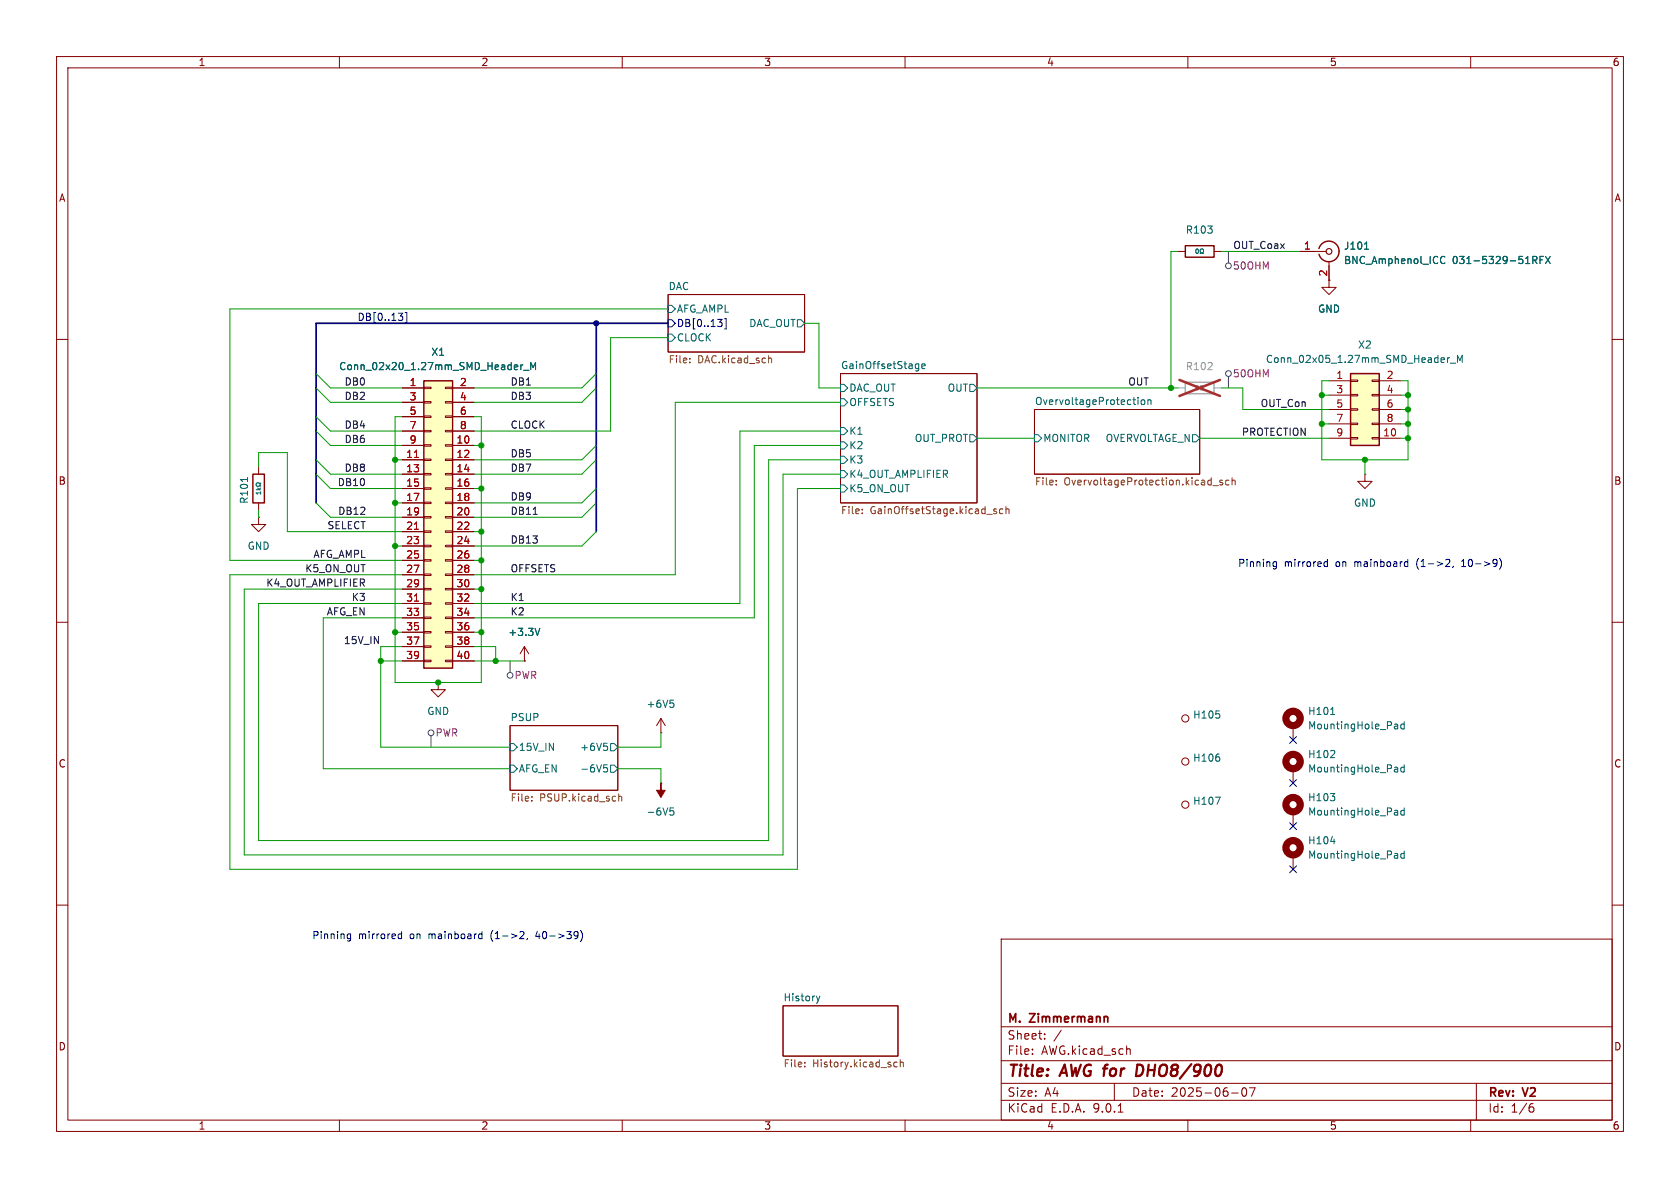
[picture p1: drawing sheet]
<svg xmlns="http://www.w3.org/2000/svg" width="297mm" height="210mm" viewBox="0 0 297 210" stroke-linecap="round" stroke-linejoin="round" font-family="sans-serif">
<g fill="none" stroke="#840000" stroke-width=".18">
<path d="M10 10h277v190h-277zM12 12h273v186h-273zM60 10v2M110 10v2M160 10v2M210 10v2M260 10v2M118.1 52.1h24.1v10.1h-24.1zM10 60h2M148.6 66h24.1v22.9h-24.1zM182.9 72.4h29.2v11.4h-29.2zM285 60h2"/>
<path d="M45.7 82.6v1.2M45.7 88.9v1.3M10 110h2M92.7 116.8h.1M92.7 114.3l-.8 1.3M92.7 114.3l.8 1.3M92.7 114.3v2.5M285 110h2M90.2 128.3h19v11.4h-19zM228.6 143.5v2.6M228.6 151.1v2.6M10 160h2"/>
<path d="M138.4 177.8h20.3v8.9h-20.3zM177 166h108v32h-108zM285 160h2M60 198v2M110 198v2M160 198v2M177 194.5h108M177 191.5h108M177 187.5h108M177 181.5h108M182.5 186.3v.1M182.5 185.5v.1"/>
<path d="M184.7 183.6v.1M184.7 182.8v.1M187.6 182.1l-1.3 2M197 191.5v3M197.7 196.6h.8M199.4 185.4h.2l.2 .2v.8M210 198v2M217.7 193.2h1.2M219.7 192.4l.2-.1a.81 .81 0 0 1 .6 .6 .81 .81 0 0 1-.3 .8l-.2 .1a.81 .81 0 0 1-.3-1.4zM220.9 192.3h1l-.7 1.5M260 198v2M261 191.5v6.5"/>
<path d="M270.6 195.7h.4l.2 .3-.1 .5-.5 .1M271 195.1l-.4 .1"/>
</g>
<path d="M201.8 188.3l-.7-.1-.3 2h.5l.5-.3" fill="none" stroke="#840000" stroke-width=".4"/>
<g fill="none" stroke="#006464" stroke-width=".18">
<path d="M118.1 59.1h.6l.7 .6-.7 .6h-.6zM118.1 54h.6l.7 .6-.7 .6h-.6zM141 56.5h.6l.6 .7-.6 .6h-.6zM148.6 78.1h.6l.7 .6-.7 .7h-.6zM148.6 67.9h.6l.7 .7-.7 .6h-.6zM148.6 75.6h.6l.7 .6-.7 .6h-.6zM148.6 70.5h.6l.7 .6-.7 .7h-.6zM162.1 64.3l.3 .1M162.4 64.3v1l-.2 .3M162.4 65.1l-.3 .1M163 64.7l.6-.1-.1-.2-.4-.1-.1 .2v.6h.5M171.4 67.9h.7l.6 .7-.6 .6h-.7z"/>
<path d="M171.4 76.8h.7l.6 .7-.6 .6h-.7zM182.9 76.8h.6l.6 .7-.6 .6h-.6zM201.2 70.2v.2M201.2 70.7v.8M201.8 70.8l.2-.1 .3 .1 .1 .5-.1 .2h-.3l-.2-.1zM202.9 70.8l.2-.1h.3l.1 .8M202.9 70.7v.8M210.8 76.8h.7l.6 .7-.6 .6h-.7zM43.8 84.4v.7M45.3 86.6h.8M45.5 86.3l.4 .3M46.1 85.4v.1h-.2a.34 .34 0 0 0-.4-.1 .34 .34 0 0 0-.2 .4l.4 .2 .4-.2v.2"/>
<path d="M46.1 86.9v.5M46.1 87.1h-.8l.2 .3M46.1 86.3l-.3 .2M148.6 80.6h.6l.7 .7-.7 .6h-.6zM148.6 85.7h.6l.7 .7-.7 .6h-.6zM148.6 83.2h.6l.7 .6-.7 .7h-.6zM95.4 111.1l-.4 1.2M90.2 131.4h.6l.6 .7-.6 .6h-.6zM90.2 135.3h.6l.6 .6-.6 .6h-.6zM106.8 131.4h.6M106.8 135.7h.4l.2 .2-.1 .5h-.5M106.8 135.2h.6"/>
<path d="M107.2 131.9l.2 .2v.3l-.2 .3M107.9 131.4h.7l.6 .7-.6 .6h-.7zM107.9 135.3h.7l.6 .6-.6 .6h-.7zM235.2 140.3h.8l-.5 .5M235.2 148.7h.8M235.9 140.9v.5M246.7 143.2h.2l.2 .2v.7M246.7 150.9h.2l.2 .1v.7M247.1 151.6l-.4 .1M247.1 151.2h-.4M247.1 144l-.4 .1M247.1 143.5l-.4 .1"/>
<path d="M248.2 150.9h-.3l-.3 .2 .2 .5h.4M248.2 142.8v1.3M248.2 150.4v1.3M248.2 143.3l-.3-.1-.3 .3 .2 .5h.4M144.3 176.1l.3 .8M144.6 176.9l-.1 .3M144.9 176.1l-.3 .8"/>
</g>
<g fill="none" stroke="#725600" stroke-width=".18">
<path d="M122 64v.1M122 63.4v.1M135.9 63.4l.2-.1 .3 .1v.7M152.4 90.7v.1M152.4 90v.1M175.7 90.3l.4 .1 .1 .2-.2 .2-.3-.1M175.7 90h.4M177.3 90h-.4l-.2 .2 .1 .5h.5M177.8 90.1l.2-.1h.3l.1 .8M177.8 89.5v1.3M186.7 85.6v.1M186.7 84.9v.2"/>
<path d="M214.4 85.8h1M216.1 84.9h-.3l-.2 .2 .1 .1 .4 .2v.3h-.5M217.3 84.9h-.4l-.2 .2 .1 .6h.5M217.8 85l.2-.1h.3l.1 .8M217.8 84.5v1.2M94 141.5v.1M94 140.8v.1M109.4 140.3v1.3M109.4 140.9l.2-.1h.3v.8M142.3 188.5v.1M142.3 187.8v.1M158 188.4l.2 .2 .4-.1"/>
<path d="M158.6 187.8h-.4l-.2 .2M159.2 187.9l.1-.1h.3l.1 .8M159.2 187.3v1.3"/>
</g>
<path d="M118.1 56.5h.6l.7 .7-.7 .6h-.6zM126.9 56.5h.8l-.5 .4M127.4 56.9l.3 .3v.3l-.3 .2M128.1 56.3h.3v1.9h-.3" fill="none" stroke="#000084" stroke-width=".18"/>
<path d="M44.7 83.8h2v5.1h-2z" fill="none" stroke="#840000" stroke-width=".25"/>
<g fill="none" stroke="#840000" stroke-width="1.3">
<circle cx="228.6" cy="142.2" r="1.27"/>
<circle cx="228.6" cy="149.9" r="1.27"/>
</g>
<path d="M74.9 67.3h5.1v50.8h-5.1z" fill="#ffffc2"/>
<path d="M233.2 43.9a1.81 1.81 0 0 1 2.8-1 1.81 1.81 0 0 1 0 3 1.81 1.81 0 0 1-2.8-.9M74.9 67.3h5.1v50.8h-5.1z" fill="none" stroke="#840000" stroke-width=".25"/>
<g fill="none" stroke="#840000" stroke-width=".18">
<path d="M229.9 44.5h4.5M234.9 46.2v4.6h1.3l-1.3 1.3-1.2-1.3h1.2M71.1 68.6h3.8M71.1 71.1h3.8M71.1 73.7h3.8M71.1 76.2h3.8M71.1 78.7h3.8M74.9 68.5h1.3v.2h-1.3zM74.9 71h1.3v.2h-1.3zM74.9 73.5h1.3v.3h-1.3zM74.9 76.1h1.3v.2h-1.3zM74.9 78.6h1.3v.3h-1.3z"/>
<path d="M78.7 68.5h1.3v.2h-1.3zM78.7 71h1.3v.2h-1.3zM78.7 73.5h1.3v.3h-1.3zM78.7 76.1h1.3v.2h-1.3zM78.7 78.6h1.3v.3h-1.3zM80 68.6h3.8M80 71.1h3.8M80 73.7h3.8M80 76.2h3.8M80 78.7h3.8M71.1 81.3h3.8M71.1 83.8h3.8"/>
<path d="M71.1 86.4h3.8M71.1 88.9h3.8M71.1 91.4h3.8M71.1 94h3.8M71.1 96.5h3.8M71.1 99.1h3.8M74.9 81.2h1.3v.2h-1.3zM74.9 83.7h1.3v.2h-1.3zM74.9 86.2h1.3v.3h-1.3zM74.9 88.8h1.3v.2h-1.3zM74.9 91.3h1.3v.3h-1.3zM74.9 93.9h1.3v.2h-1.3z"/>
<path d="M74.9 96.4h1.3v.2h-1.3zM74.9 98.9h1.3v.3h-1.3zM78.7 81.2h1.3v.2h-1.3zM78.7 83.7h1.3v.2h-1.3zM78.7 86.2h1.3v.3h-1.3zM78.7 88.8h1.3v.2h-1.3zM78.7 91.3h1.3v.3h-1.3zM78.7 93.9h1.3v.2h-1.3zM78.7 96.4h1.3v.2h-1.3zM78.7 98.9h1.3v.3h-1.3zM80 81.3h3.8M80 83.8h3.8"/>
<path d="M80 86.4h3.8M80 88.9h3.8M80 91.4h3.8M80 94h3.8M80 96.5h3.8M80 99.1h3.8M241.3 83.8v1.3h1.3l-1.3 1.3-1.3-1.3h1.3M241.3 83.8h.1M71.1 101.6h3.8M71.1 104.1h3.8M71.1 106.7h3.8M71.1 109.2h3.8"/>
<path d="M71.1 111.8h3.8M71.1 114.3h3.8M71.1 116.8h3.8M74.9 101.5h1.3v.2h-1.3zM74.9 104h1.3v.3h-1.3zM74.9 106.6h1.3v.2h-1.3zM74.9 109.1h1.3v.2h-1.3zM74.9 111.6h1.3v.3h-1.3zM74.9 114.2h1.3v.2h-1.3zM74.9 116.7h1.3v.3h-1.3zM78.7 101.5h1.3v.2h-1.3zM78.7 104h1.3v.3h-1.3z"/>
<path d="M78.7 106.6h1.3v.2h-1.3zM78.7 109.1h1.3v.2h-1.3zM78.7 111.6h1.3v.3h-1.3zM78.7 114.2h1.3v.2h-1.3zM78.7 116.7h1.3v.3h-1.3zM80 101.6h3.8M80 104.1h3.8M80 106.7h3.8M80 109.2h3.8M80 111.8h3.8M80 114.3h3.8M80 116.8h3.8"/>
<path d="M77.5 120.7v1.2h1.2l-1.2 1.3-1.3-1.3h1.3M77.5 120.7h.1M116.8 138.4h.1M116.8 129.5h.1M116.8 127l-.7 1.3M116.8 127l.8 1.3M116.8 127v2.5"/>
<circle cx="209.5" cy="134.6" r=".63"/>
</g>
<path d="M73.3 80.9h.7M73.3 93.6h.7M73.3 106.3h.7" fill="none" stroke="#a90000" stroke-width=".18"/>
<g fill="none" stroke="#006464" stroke-width=".18">
<path d="M241.2 44.1h.8M254.7 46.3l.4 .3 .3-.1M255.4 45.4l-.3-.1-.4 .3M271 46l.6-.1 .1-.2-.1-.3-.6-.1v1.3M271.3 46l.4 .6M272.3 45.9h.4M272.9 45.3h-.6v1.3M273.2 45.3l.9 1.3M274.1 45.3l-.9 1.3M92.1 64.5v.8M92.4 64.5l-.3 .2M92.6 65.5h.9"/>
<path d="M93.8 65.3v-1.2l.5 .9 .4-.9v1.2M118.5 123.8h.6M118.9 124.3l.2 .2v.3l-.2 .2M215.6 133.9v.5M118.5 142.8h.6M118.5 143.4l.4-.1 .2 .2-.1 .5h-.5"/>
</g>
<path d="M116.8 138.4v1.3h.8l-.8 1.3-.7-1.3h.7z" fill="#840000" stroke="#840000" stroke-width=".18"/>
<circle cx="235" cy="44.5" r=".51" fill="none" stroke="#840000" stroke-width=".2"/>
<path d="M238.8 66h5v12.7h-5z" fill="#ffffc2"/>
<path d="M209.5 43.4h5.1v2.1h-5.1zM238.8 66h5v12.7h-5z" fill="none" stroke="#840000" stroke-width=".25"/>
<g fill="none" stroke="#840000" stroke-width=".18">
<path d="M208.3 44.5h1.2M214.6 44.5h1.3M229.9 44.5h2.5M234.9 47v2.5M71.1 68.6h3.8M71.1 71.1h3.8M71.1 73.7h3.8M71.1 76.2h3.8M71.1 78.7h3.8M80 68.6h3.8M80 71.1h3.8M80 73.7h3.8"/>
<path d="M80 76.2h3.8M80 78.7h3.8M234.9 67.3h3.9M234.9 69.9h3.9M234.9 72.4h3.9M234.9 74.9h3.9M234.9 77.5h3.9M238.8 67.2h1.2v.2h-1.2zM238.8 69.7h1.2v.3h-1.2zM238.8 72.3h1.2v.2h-1.2zM238.8 74.8h1.2v.3h-1.2zM238.8 77.3h1.2v.3h-1.2z"/>
<path d="M242.6 67.2h1.2v.2h-1.2zM242.6 69.7h1.2v.3h-1.2zM242.6 72.3h1.2v.2h-1.2zM242.6 74.8h1.2v.3h-1.2zM242.6 77.3h1.2v.3h-1.2zM243.8 67.3h3.8M243.8 69.9h3.8M243.8 72.4h3.8M243.8 74.9h3.8M243.8 77.5h3.8M45.7 91.4v1.3h1.3l-1.3 1.3-1.3-1.3h1.3M45.7 91.4h.1"/>
<path d="M71.1 81.3h3.8M71.1 83.8h3.8M71.1 86.4h3.8M71.1 88.9h3.8M71.1 91.4h3.8M71.1 94h3.8M71.1 96.5h3.8M71.1 99.1h3.8M80 81.3h3.8M80 83.8h3.8M80 86.4h3.8M80 88.9h3.8"/>
<path d="M80 91.4h3.8M80 94h3.8M80 96.5h3.8M80 99.1h3.8M71.1 101.6h3.8M71.1 104.1h3.8M71.1 106.7h3.8M71.1 109.2h3.8M71.1 111.8h3.8M71.1 114.3h3.8M71.1 116.8h3.8M80 101.6h3.8"/>
<path d="M80 104.1h3.8M80 106.7h3.8M80 109.2h3.8M80 111.8h3.8M80 114.3h3.8M80 116.8h3.8M92.7 116.8h.1M228.6 128.3v2.5M228.6 135.9v2.5"/>
<circle cx="209.5" cy="127" r=".63"/>
<circle cx="209.5" cy="142.2" r=".63"/>
</g>
<g fill="none" stroke="#006464" stroke-width=".18">
<path d="M211.5 44.1l.1-.1a.39 .39 0 0 1 .3 .4 .39 .39 0 0 1-.4 .4l-.1-.3zM212.2 44.8h.2v-.1a.34 .34 0 0 1-.2-.5 .34 .34 0 0 1 .5-.1l.1 .3-.2 .4h.2M241.2 44.1h.8M254.7 46.3l.4 .3 .3-.1M255.4 45.4l-.3-.1-.4 .3M271 46l.6-.1 .1-.2-.1-.3-.6-.1v1.3M271.3 46l.4 .6M272.3 45.9h.4M272.9 45.3h-.6v1.3M273.2 45.3l.9 1.3M274.1 45.3l-.9 1.3M92.1 64.5v.8"/>
<path d="M92.4 64.5l-.3 .2M92.6 65.5h.9M93.8 65.3v-1.2l.5 .9 .4-.9v1.2M255.9 63.2v.9M256.3 63.2l-.4 .3M256.4 64.2h1M257.7 64.1v-1.3l.4 .9 .4-.9v1.3M95.4 111.1l-.4 1.2M215.6 126.3v.5M235.2 133.9h.8M235.2 126.3h.8M235.9 132.8v.4"/>
<path d="M246.7 128h.2l.2 .2v.6M246.7 135.6h.2l.2 .2v.7M247.1 136.4l-.4 .1M247.1 135.9l-.4 .1M247.1 128.8h-.4M247.1 128.3l-.4 .1M248.2 135.7l-.3-.1-.3 .3 .2 .5h.4M248.2 127.6v1.2M248.2 135.2v1.3M248.2 128.1l-.3-.1-.3 .2 .2 .6h.4M214.9 140.9h.8l-.5 1.3"/>
</g>
<g fill="none" stroke="#840000" stroke-width="1.3">
<circle cx="228.6" cy="127" r="1.27"/>
<circle cx="228.6" cy="134.6" r="1.27"/>
</g>
<path d="M209.5 67.6h5.1v2h-5.1z" fill="none" stroke="#a1a1a1" stroke-width=".25"/>
<path d="M208.3 68.6h1.2M214.6 68.6h1.3" fill="none" stroke="#a1a1a1" stroke-width=".18"/>
<path d="M211.5 68.2l.1-.1a.39 .39 0 0 1 .3 .5 .39 .39 0 0 1-.4 .3l-.1-.3zM212.2 68.9h.2v-.1a.34 .34 0 0 1-.2-.5 .34 .34 0 0 1 .5-.1l.1 .4-.2 .3h.2" fill="none" stroke="#989898" stroke-width=".18"/>
<path d="M208.5 67.2l7.2 2.8M215.7 67.2l-7.2 2.8" fill="none" stroke="#e12e31" stroke-width=".46"/>
<g fill="none" stroke="#484848" stroke-width=".18">
<path d="M217.2 44.5v2M217.2 66.5v2.1M90.2 116.8v2.1M76.2 130v2.1"/>
<circle cx="217.2" cy="47" r=".51"/>
<circle cx="217.2" cy="66" r=".51"/>
<circle cx="90.2" cy="119.4" r=".51"/>
<circle cx="76.2" cy="129.5" r=".51"/>
</g>
<path d="M70.4 55.4h.8l-.4 .5M71 55.9l.2 .2v.3l-.2 .2M71.6 55.2h.3v1.9h-.3M228 130.2l1.2 1.2M228 137.8l1.2 1.2M229.2 130.2l-1.2 1.2M229.2 137.8l-1.2 1.2M228 153.1l1.2 1.2M228 145.4l1.2 1.3M229.2 153.1l-1.2 1.2M229.2 145.4l-1.2 1.3" fill="none" stroke="#000084" stroke-width=".18"/>
<path d="M94.3 90.9h.7" fill="none" stroke="#0f0f0f" stroke-width=".18"/>
<path d="M105.4 57.2v36.8M118.1 57.2h-62.2v31.7" fill="none" stroke="#000084" stroke-width=".3"/>
<g fill="none" stroke="#009600" stroke-width=".18">
<path d="M118.1 54.6h-77.5v44.5h30.5M118.1 59.7h-10.2v16.5h-24.1M142.2 57.2h2.6v11.4h3.8M208.3 44.5h-1.3v24.1M215.9 44.5h14M55.9 73.7l2.5 2.5h12.7M55.9 68.6l2.5 2.5h12.7M55.9 66l2.5 2.6h12.7M55.9 76.2l2.5 2.5h12.7M71.1 73.7h-1.3v47h15.3v-47h-1.3M83.8 78.7h1.3M105.4 78.7l-2.5 2.6h-19.1"/>
<path d="M105.4 68.6l-2.5 2.5h-19.1M105.4 66l-2.5 2.6h-19.1M148.6 78.7h-15.3v30.5h-49.5M148.6 76.2h-17.8v30.5h-47M148.6 71.1h-29.2v30.5h-35.6M172.7 68.6h35.6M172.7 77.5h10.2M212.1 77.5h22.8M215.9 68.6h3.8v3.8h15.2M233.7 74.9h1.2M233.7 69.9h1.2M234.9 67.3h-1.2v14h15.2v-14h-1.3"/>
<path d="M247.6 74.9h1.3M247.6 77.5h1.3M247.6 72.4h1.3M247.6 69.9h1.3M45.7 82.6v-2.6h5.1v14h20.3M45.7 90.2v1.2M55.9 81.3l2.5 2.5h12.7M55.9 88.9l2.5 2.5h12.7M55.9 83.8l2.5 2.6h12.7M69.8 81.3h1.3M69.8 88.9h1.3M69.8 96.5h1.3"/>
<path d="M83.8 86.4h1.3M83.8 94h1.3M83.8 99.1h1.3M105.4 81.3l-2.5 2.5h-19.1M105.4 88.9l-2.5 2.5h-19.1M105.4 86.4l-2.5 2.5h-19.1M105.4 94l-2.5 2.5h-19.1M148.6 81.3h-12.7v67.3h-90.2v-41.9h25.4M148.6 83.8h-10.2v67.3h-95.2v-47h27.9M148.6 86.4h-7.6v67.3h-100.4v-52.1h30.5M241.3 81.3v2.5M67.3 116.8h3.8"/>
<path d="M69.8 111.8h1.3M71.1 109.2h-14v26.7h33.1M71.1 114.3h-3.8v17.8h22.9M83.8 111.8h1.3M83.8 116.8h8.9M83.8 104.1h1.3M83.8 114.3h3.8v2.5M109.2 135.9h7.6v2.5M116.8 129.5v2.6h-7.6"/>
</g>
<g fill="none" stroke="#0000c2" stroke-width=".18">
<path d="M225.2 99.4h.5M225.7 99.3v1l-.3 .3-.3-.1M234.7 99.4l-.4-.1-.2 .1M234.7 98.9v1.3M248.5 99.3l.4 .1M248.9 98.9v1.3M255.8 98.9h.4l.1 .3-.8 1h.8M258.6 99.1l-.2 .1M265.1 98.7a1.46 1.46 0 0 1 0 1.9M225.2 100.1h.5M234.1 100l.2 .2 .4-.1M248.9 100.1l-.4 .1"/>
<path d="M256.9 100.1l-.1 .2M258.4 100.2h.7M61.5 165.9h.5M61.5 165.2h.5M62 165.1v1l-.3 .3-.3-.1M70.4 165.8l.2 .1h.4M71 165.2l-.4-.1-.2 .1M71 164.7v1.2M84.8 165.1l.4 .1M85.2 165.9h-.4M85.2 164.7v1.2M92.1 164.7h.4l.1 .3-.7 .9h.7"/>
<path d="M93.2 165.9l-.1 .2M95 164.6l-.3 .9h.8M102 164.7l.1 .1a1.03 1.03 0 0 1-.1 1.1M102.2 165.2l-.2 .3M102.6 164.5a1.46 1.46 0 0 1 0 1.9"/>
</g>
<path d="M73.3 80.9h.7M73.3 93.6h.7M73.3 106.3h.7" fill="none" stroke="#a90000" stroke-width=".18"/>
<g fill="#009600" stroke="#009600" stroke-width=".18">
<circle cx="248.9" cy="77.5" r=".46"/>
<circle cx="248.9" cy="74.9" r=".46"/>
<circle cx="241.3" cy="81.3" r=".46"/>
<circle cx="87.6" cy="116.8" r=".46"/>
<circle cx="77.5" cy="120.7" r=".46"/>
<circle cx="69.8" cy="81.3" r=".46"/>
<circle cx="69.8" cy="88.9" r=".46"/>
<circle cx="85.1" cy="94" r=".46"/>
<circle cx="85.1" cy="78.7" r=".46"/>
<circle cx="207" cy="68.6" r=".46"/>
<circle cx="85.1" cy="104.1" r=".46"/>
<circle cx="85.1" cy="111.8" r=".46"/>
<circle cx="85.1" cy="99.1" r=".46"/>
<circle cx="85.1" cy="86.4" r=".46"/>
<circle cx="69.8" cy="96.5" r=".46"/>
<circle cx="69.8" cy="111.8" r=".46"/>
<circle cx="67.3" cy="116.8" r=".46"/>
<circle cx="248.9" cy="72.4" r=".46"/>
<circle cx="233.7" cy="69.9" r=".46"/>
<circle cx="233.7" cy="74.9" r=".46"/>
<circle cx="248.9" cy="69.9" r=".46"/>
</g>
<circle cx="105.4" cy="57.2" r=".46" fill="#000084" stroke="#000084" stroke-width=".18"/>
<g font-size="2.8" fill="#840000">
<text x="178" y="190.9">Title:</text>
<text x="187.7" y="190.9">AWG for</text>
<text x="202.5" y="190.9">DHO8/900</text>
</g>
<g font-size="2.1" fill="#840000">
<text x="178" y="184">Sheet:</text>
<text x="178" y="181.2">M.</text>
<text x="182.2" y="181.2">Zimmermann</text>
<text x="178" y="186.7">File:</text>
<text x="184.1" y="186.7">AWG.kicad_sch</text>
<text x="178" y="196.9">KiCad</text>
<text x="178" y="194.1">Size:</text>
<text x="184.7" y="194.1">A4</text>
<text x="185.7" y="196.9">E.D.A.</text>
<text x="193.3" y="196.9">9.0.1</text>
<text x="200" y="194.1">Date:</text>
<text x="207" y="194.1">2025-06-07</text>
<text x="263" y="194.3">Rev:</text>
<text x="263" y="196.9">Id:</text>
<text x="267.1" y="196.9">1/6</text>
<text x="269.4" y="194.3">V2</text>
</g>
<g font-size="1.8" fill="#840000">
<text x="35" y="11.9">1</text>
<text x="85" y="11.9">2</text>
<text x="135" y="11.9">3</text>
<text x="185" y="11.9">4</text>
<text x="235" y="11.9">5</text>
<text x="285" y="11.9">6</text>
<text x="10.3" y="35.9">A</text>
<text x="285.3" y="35.9">A</text>
<text x="234.7" y="49" transform="rotate(-90 234.7 49)">2</text>
<text x="10.3" y="85.9">B</text>
<text x="285.3" y="85.9">B</text>
<text x="10.3" y="135.9">C</text>
<text x="285.3" y="135.9">C</text>
<text x="10.3" y="185.9">D</text>
<text x="285.3" y="185.9">D</text>
<text x="35" y="199.9">1</text>
<text x="85" y="199.9">2</text>
<text x="135" y="199.9">3</text>
<text x="185" y="199.9">4</text>
<text x="235" y="199.9">5</text>
<text x="285" y="199.9">6</text>
</g>
<g font-size="1.8" fill="#006464">
<text x="209.5" y="41.5">R103</text>
<text x="237.5" y="44.3">J101</text>
<text x="237.5" y="46.9">BNC_Amphenol_ICC</text>
<text x="256.8" y="46.9">031-5329-51RFX</text>
<text x="118.1" y="51.4">DAC</text>
<text x="119.6" y="55.5">AFG_AMPL</text>
<text x="132.4" y="58">DAC_OUT</text>
<text x="232.9" y="55.5">GND</text>
<text x="59.9" y="65.6">Conn_02x20_1.27mm_SMD_Header_M</text>
<text x="76.2" y="63.1">X1</text>
<text x="119.6" y="60.6">CLOCK</text>
<text x="148.6" y="65.3">GainOffsetStage</text>
<text x="223.7" y="64.4">Conn_02x05_1.27mm_SMD_Header_M</text>
<text x="240" y="61.8">X2</text>
<text x="150.1" y="69.4">DAC_OUT</text>
<text x="150.1" y="72">OFFSETS</text>
<text x="167.4" y="69.4">OUT</text>
<text x="182.9" y="71.7">OvervoltageProtection</text>
<text x="150.1" y="77.1">K1</text>
<text x="150.1" y="82.1">K3</text>
<text x="150.1" y="79.6">K2</text>
<text x="161.6" y="78.3">OUT_PROT</text>
<text x="184.3" y="78.3">MONITOR</text>
<text x="195.4" y="78.3">OVERVOLTAGE_N</text>
<text x="44" y="89.2" transform="rotate(-90 44 89.2)">R101</text>
<text x="150.1" y="87.2">K5_ON_OUT</text>
<text x="150.1" y="84.7">K4_OUT_AMPLIFIER</text>
<text x="239.3" y="89.8">GND</text>
<text x="43.7" y="97.4">GND</text>
<text x="89.8" y="112.6">+3.3V</text>
<text x="114.2" y="125.3">+6V5</text>
<text x="75.4" y="126.6">GND</text>
<text x="90.2" y="127.6">PSUP</text>
<text x="210.8" y="127.2">H105</text>
<text x="231.1" y="126.6">H101</text>
<text x="231.1" y="129.1">MountingHole_Pad</text>
<text x="91.6" y="132.9">15V_IN</text>
<text x="91.6" y="136.8">AFG_EN</text>
<text x="102.5" y="132.9">+6V5</text>
<text x="102.5" y="136.8">-6V5</text>
<text x="210.8" y="134.8">H106</text>
<text x="231.1" y="134.2">H102</text>
<text x="231.1" y="136.8">MountingHole_Pad</text>
<text x="210.8" y="142.5">H107</text>
<text x="231.1" y="141.8">H103</text>
<text x="114.2" y="144.4">-6V5</text>
<text x="231.1" y="149.5">H104</text>
<text x="231.1" y="144.4">MountingHole_Pad</text>
<text x="231.1" y="152">MountingHole_Pad</text>
<text x="138.4" y="177.1">History</text>
</g>
<g font-size="1.8" fill="#840084">
<text x="217.9" y="47.9">50OHM</text>
<text x="217.9" y="66.9">50OHM</text>
<text x="90.9" y="120.2">PWR</text>
<text x="76.9" y="130.4">PWR</text>
</g>
<g font-size="1.8" fill="#0f0f0f">
<text x="217.9" y="44.1">OUT_Coax</text>
<text x="60.8" y="70.8">DB2</text>
<text x="60.8" y="68.2">DB0</text>
<text x="90.2" y="70.8">DB3</text>
<text x="90.2" y="68.2">DB1</text>
<text x="199.4" y="68.2">OUT</text>
<text x="60.8" y="75.9">DB4</text>
<text x="90.2" y="75.9">CLOCK</text>
<text x="219.4" y="77.1">PROTECTION</text>
<text x="222.8" y="72">OUT_Con</text>
<text x="60.8" y="78.4">DB6</text>
<text x="60.8" y="83.5">DB8</text>
<text x="90.2" y="83.5">DB7</text>
<text x="90.2" y="80.9">DB5</text>
<text x="59.6" y="86">DB10</text>
<text x="90.2" y="88.6">DB9</text>
<text x="57.8" y="93.6">SELECT</text>
<text x="59.7" y="91.1">DB12</text>
<text x="90.2" y="91.1">DB11</text>
<text x="53.9" y="101.3">K5_ON_OUT</text>
<text x="55.3" y="98.7">AFG_AMPL</text>
<text x="90.2" y="101.3">OFFSETS</text>
<text x="90.2" y="96.2">DB13</text>
<text x="47" y="103.8">K4_OUT_AMPLIFIER</text>
<text x="62.1" y="106.3">K3</text>
<text x="90.2" y="106.3">K1</text>
<text x="57.7" y="108.9">AFG_EN</text>
<text x="60.7" y="114">15V_IN</text>
<text x="90.2" y="108.9">K2</text>
</g>
<g font-size="1.8" fill="#a90000">
<text x="230.4" y="44.2">1</text>
<text x="72.3" y="68.3">1</text>
<text x="72.3" y="70.9">3</text>
<text x="81.2" y="68.3">2</text>
<text x="81.2" y="70.9">4</text>
<text x="236.1" y="67.1">1</text>
<text x="236.1" y="69.6">3</text>
<text x="245" y="67.1">2</text>
<text x="245" y="69.6">4</text>
<text x="72.3" y="73.4">5</text>
<text x="72.3" y="75.9">7</text>
<text x="81.2" y="73.4">6</text>
<text x="81.2" y="75.9">8</text>
<text x="236.1" y="72.1">5</text>
<text x="236.1" y="74.7">7</text>
<text x="236.1" y="77.2">9</text>
<text x="244.4" y="77.2">10</text>
<text x="245" y="72.1">6</text>
<text x="245" y="74.7">8</text>
<text x="71.7" y="81">11</text>
<text x="71.7" y="83.6">13</text>
<text x="72.3" y="78.5">9</text>
<text x="80.6" y="78.5">10</text>
<text x="80.6" y="81">12</text>
<text x="80.6" y="83.6">14</text>
<text x="71.7" y="86.1">15</text>
<text x="71.7" y="88.6">17</text>
<text x="80.6" y="86.1">16</text>
<text x="80.6" y="88.6">18</text>
<text x="71.7" y="91.2">19</text>
<text x="71.7" y="93.7">21</text>
<text x="80.6" y="91.2">20</text>
<text x="80.6" y="93.7">22</text>
<text x="71.7" y="96.3">23</text>
<text x="71.7" y="98.8">25</text>
<text x="71.7" y="101.3">27</text>
<text x="80.6" y="96.3">24</text>
<text x="80.6" y="98.8">26</text>
<text x="80.6" y="101.3">28</text>
<text x="71.7" y="103.9">29</text>
<text x="71.7" y="106.4">31</text>
<text x="80.6" y="103.9">30</text>
<text x="80.6" y="106.4">32</text>
<text x="71.7" y="109">33</text>
<text x="71.7" y="111.5">35</text>
<text x="80.6" y="109">34</text>
<text x="80.6" y="111.5">36</text>
<text x="71.7" y="114">37</text>
<text x="71.7" y="116.6">39</text>
<text x="80.6" y="114">38</text>
<text x="80.6" y="116.6">40</text>
</g>
<g font-size="1.8" fill="#000084">
<text x="63.1" y="56.8">DB[0..13]</text>
<text x="119.6" y="58">DB[0..13]</text>
</g>
<g font-size="1.8" fill="#725600">
<text x="118.1" y="64.5">File:</text>
<text x="123.3" y="64.5">DAC.kicad_sch</text>
<text x="182.9" y="86.1">File:</text>
<text x="188.1" y="86.1">OvervoltageProtection.kicad_sch</text>
<text x="148.6" y="91.2">File:</text>
<text x="153.8" y="91.2">GainOffsetStage.kicad_sch</text>
<text x="90.2" y="142">File:</text>
<text x="95.4" y="142">PSUP.kicad_sch</text>
<text x="138.4" y="189">File:</text>
<text x="143.7" y="189">History.kicad_sch</text>
</g>
<text font-size="1.8" fill="#989898" x="209.5" y="65.6">R102</text>
<g font-size="1.8" fill="#0000c2">
<text x="218.8" y="100.4">Pinning</text>
<text x="227" y="100.4">mirrored</text>
<text x="236.2" y="100.4">on</text>
<text x="239.7" y="100.4">mainboard</text>
<text x="250.9" y="100.4">(1-&gt;2,</text>
<text x="259" y="100.4">10-&gt;9)</text>
<text x="55.1" y="166.2">Pinning</text>
<text x="63.4" y="166.2">mirrored</text>
<text x="72.6" y="166.2">on</text>
<text x="76" y="166.2">mainboard</text>
<text x="87.2" y="166.2">(1-&gt;2,</text>
<text x="95.4" y="166.2">40-&gt;39)</text>
</g>
</svg>
